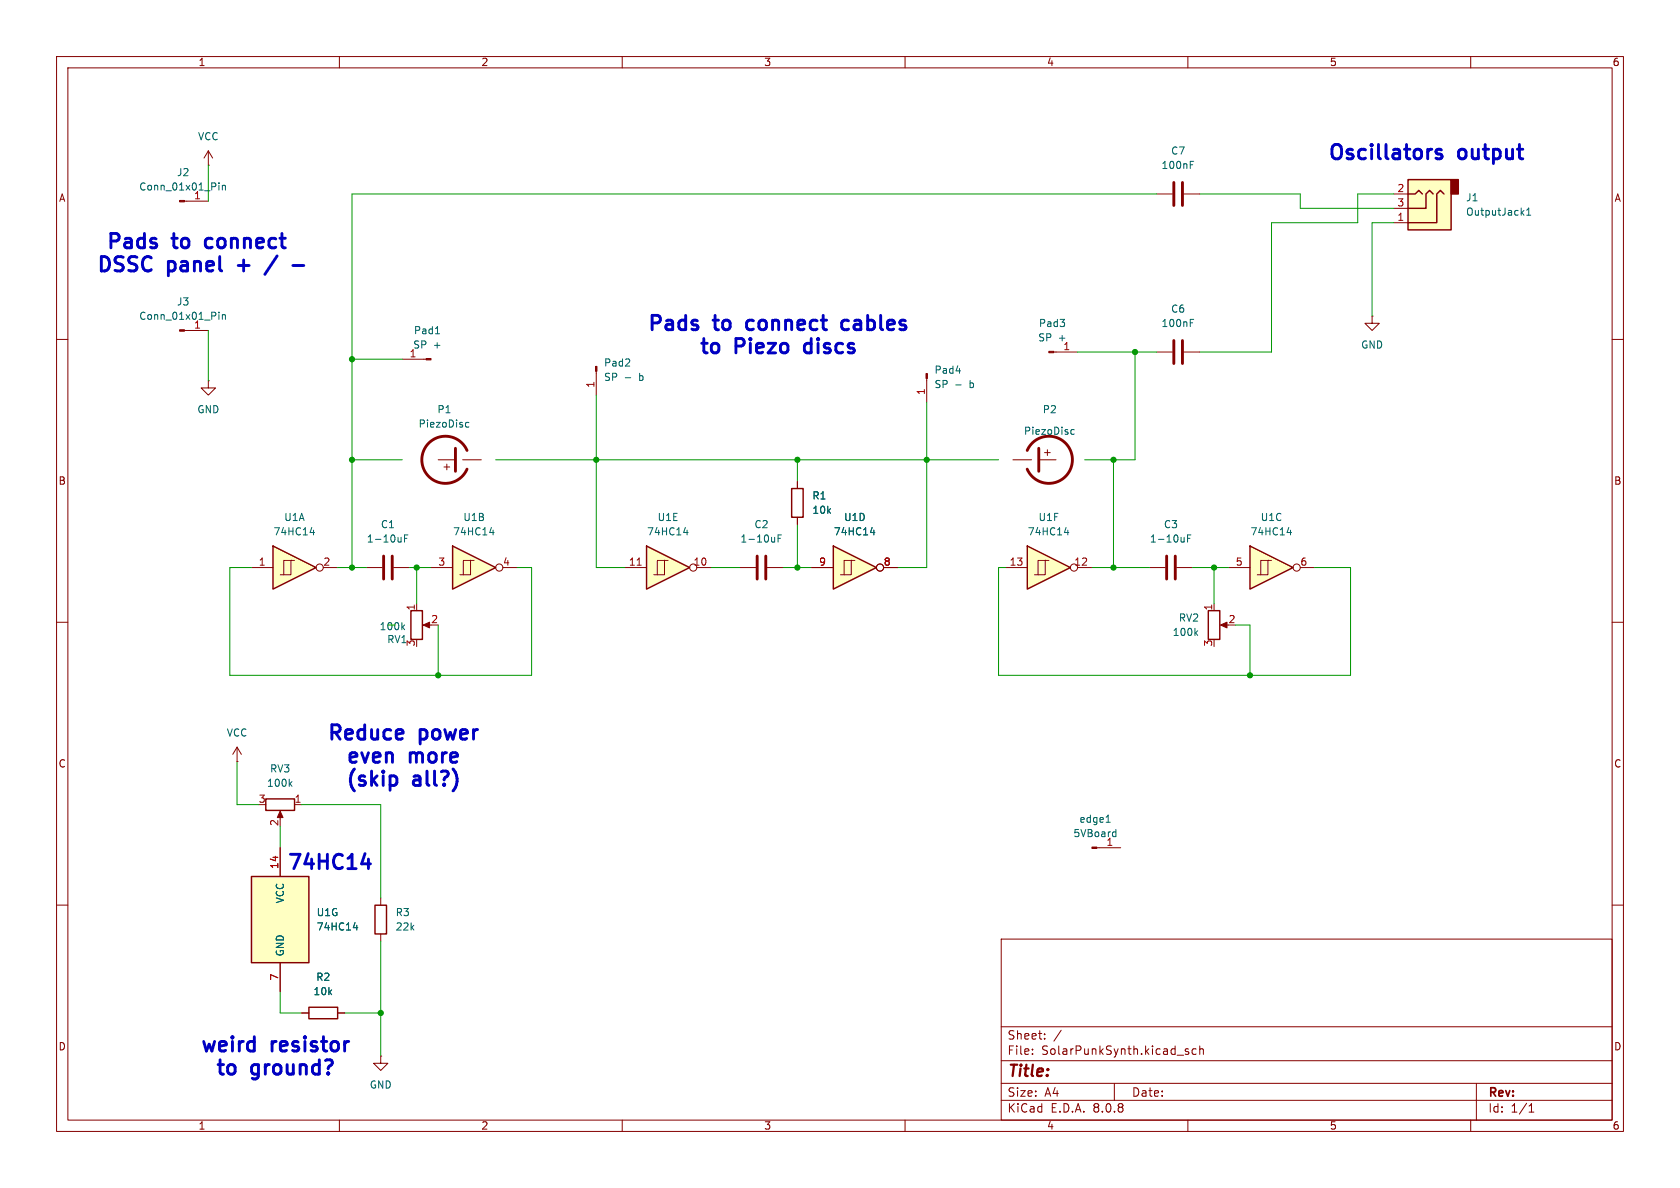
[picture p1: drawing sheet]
<svg xmlns="http://www.w3.org/2000/svg" width="297mm" height="210mm" viewBox="0 0 297 210" stroke-linecap="round" stroke-linejoin="round" font-family="sans-serif">
<g fill="none" stroke="#840000" stroke-width=".18">
<path d="M10 10h277v190h-277zM12 12h273v186h-273zM60 10v2M110 10v2M160 10v2M210 10v2M260 10v2M32.6 35.6h4.2M36.8 29.2h.1M36.8 26.7l-.7 1.2M36.8 26.7v2.5M36.8 26.7l.8 1.2"/>
<path d="M32.6 58.4h4.2M10 60h2M285 60h2M10 110h2M73.7 106.7v1.3M75.2 110.5h1M285 110h2M10 160h2M177 166h108v32h-108zM285 160h2M60 198v2M110 198v2"/>
<path d="M160 198v2M177 194.5h108M177 191.5h108M177 187.5h108M177 181.5h108M182.5 186.3v.1M182.5 185.5v.1M184.7 183.6v.1M184.7 182.8v.1M187.6 182.1l-1.3 2M197 191.5v3M209.5 185.7l.7 .4-.2 .3-.5-.1"/>
<path d="M210 198v2M210.1 185.5l-.4-.1-.2 .2M211.5 185.5l-.5-.1-.3 .3v.4l.2 .2h.6M212.1 185.5l.2-.1 .4 .1v.9M212.1 184.9v1.5M260 198v2M261 191.5v6.5M270.3 196.6h.9M270.3 195.5l.4-.4v1.5"/>
</g>
<g fill="#840000" stroke="#840000" stroke-width=".18">
<path d="M74.8 110.5l1.1-.5v1z"/>
<path d="M31.7 35.4h.9v.3h-.9z"/>
<path d="M31.7 58.3h.9v.2h-.9z"/>
</g>
<path d="M72.6 108h2.1v5h-2.1z" fill="none" stroke="#840000" stroke-width=".25"/>
<path d="M38.7 32.3v.2M38.7 32.8v.8M39.3 32.8v.8M39.3 32.9l.2-.1h.3l.1 .8M38.7 55.2v.1M38.7 55.6v.9M39.3 55.6v.9M39.3 55.7l.2-.1 .3 .1 .1 .8M71.2 110.8l.3 .5M71.5 110.5l-.5 .5" fill="none" stroke="#006464" stroke-width=".18"/>
<path d="M114.3 96.5l7.6 3.8-7.6 3.8z" fill="#ffffc2"/>
<path d="M114.3 96.5l7.6 3.8-7.6 3.8zM140 86.4h2v5h-2z" fill="none" stroke="#840000" stroke-width=".25"/>
<g fill="none" stroke="#840000" stroke-width=".18">
<path d="M117.5 99.1h-1.3v2.5M118.1 99.1h-.6v2.5h-1.9M141 85.1v1.3M141 91.4v1.3M110.5 100.3h3.8M123.2 100.3h2.5M130.8 100.3h2.8M135.6 100.3h2.8"/>
<circle cx="122.6" cy="100.3" r=".63"/>
</g>
<path d="M112.6 99.9h.8" fill="none" stroke="#a90000" stroke-width=".18"/>
<path d="M120.9 94.1h.7M121.5 93.7v.9M137.6 95.2h.4M138.2 94.6h-.6v1.2" fill="none" stroke="#006464" stroke-width=".18"/>
<path d="M133.9 98.3v4.1M135.4 98.3v4.1" fill="none" stroke="#840000" stroke-width=".51"/>
<path d="M221 96.5l7.6 3.8-7.6 3.8z" fill="#ffffc2"/>
<path d="M221 96.5l7.6 3.8-7.6 3.8z" fill="none" stroke="#840000" stroke-width=".25"/>
<g fill="none" stroke="#840000" stroke-width=".18">
<path d="M224.2 99.1h-1.3v2.5M224.8 99.1h-.6v2.5h-2M217.2 100.3h3.8M229.9 100.3h2.5"/>
<circle cx="229.2" cy="100.3" r=".63"/>
</g>
<path d="M227.5 94.1h.8M228.1 93.7v.9" fill="none" stroke="#006464" stroke-width=".18"/>
<path d="M248.9 31.8h7.6v8.8h-7.6z" fill="#ffffc2"/>
<path d="M256.5 31.8h1.3v2.5h-1.3z" fill="#840000" stroke="#840000" stroke-width=".25"/>
<path d="M248.9 31.8h7.6v8.8h-7.6zM248.9 34.3h1.3l.6-.6 .7 .6M253.4 34.3l-.7-.6-.6 .6v2.5h-3.2M255.3 34.3l-.7-.6-.6 .6v5.1h-5.1M47 141.2h5.1v2.1h-5.1zM66.3 160h2v5.1h-2z" fill="none" stroke="#840000" stroke-width=".25"/>
<g fill="none" stroke="#840000" stroke-width=".18">
<path d="M204.5 34.3h2.8M209.3 34.3h2.8M246.4 39.4h2.5M246.4 34.3h2.5M246.4 36.8h2.5M242.6 55.9v1.3h1.2l-1.2 1.2-1.3-1.2h1.3M242.6 55.9h.1M204.5 62.2h2.8M209.3 62.2h2.8M41.9 134.6h.1M41.9 132.1l-.8 1.3M41.9 132.1v2.5"/>
<path d="M41.9 132.1l.8 1.3M49.5 143.8v1M52.1 142.2h1.2M67.3 158.8v1.2M67.3 165.1v1.3"/>
</g>
<path d="M210.4 29.1h.5M210.4 28.5h.6M269 37.6l.4 .4M269.4 37.2l-.5 .5M269.9 38h.7M269.9 37.1l.4-.3v1.2M210.4 57.1h.5M210.4 56.5h.6M51.3 138.5l.3 .5M51.6 138.2l-.5 .4" fill="none" stroke="#006464" stroke-width=".18"/>
<path d="M207.5 32.3v4M209 32.3v4M207.5 60.2v4.1M209 60.2v4.1" fill="none" stroke="#840000" stroke-width=".51"/>
<path d="M49.5 143.4l.5 1.1h-1z" fill="#840000" stroke="#840000" stroke-width=".18"/>
<path d="M44.4 154.9h10.2v15.3h-10.2z" fill="#ffffc2"/>
<path d="M44.4 154.9h10.2v15.3h-10.2zM54.6 178.1h5.1v2h-5.1z" fill="none" stroke="#840000" stroke-width=".25"/>
<path d="M49.5 149.9v5M49.5 170.2v5.1M53.3 179.1h1.3M59.7 179.1h1.3M67.3 186.7v1.3h1.3l-1.3 1.2-1.3-1.2h1.3M67.3 186.7h.1" fill="none" stroke="#840000" stroke-width=".18"/>
<path d="M62.5 164h.7M63.1 163.6v.8" fill="none" stroke="#006464" stroke-width=".18"/>
<path d="M147.3 96.5l7.6 3.8-7.6 3.8z" fill="#ffffc2"/>
<path d="M147.3 96.5l7.6 3.8-7.6 3.8z" fill="none" stroke="#840000" stroke-width=".25"/>
<g fill="none" stroke="#840000" stroke-width=".18">
<path d="M185.2 79.5v1M150.5 99.1h-1.3v2.5M151.1 99.1h-.6v2.5h-1.9M179.1 81.3h3.3M183.9 81.3h2.8M184.7 80h1M143.5 100.3h3.8M156.2 100.3h2.5M203.2 100.3h2.8M208 100.3h2.8"/>
<circle cx="155.6" cy="100.3" r=".63"/>
</g>
<path d="M189.4 76.7l.2 .1 .3-.1M189.9 76l-.3-.1-.2 .2M153.9 94.1h.8M154.5 93.7v.9M209.9 95.2h.5M210.5 94.6h-.6v1.2" fill="none" stroke="#006464" stroke-width=".18"/>
<path d="M181.6 79.6a4.2 4.2 0 0 1 6.4-1.6 4.2 4.2 0 0 1 0 6.6 4.2 4.2 0 0 1-6.4-1.7M183.6 79.2v4.1M206.2 98.3v4.1M207.8 98.3v4.1" fill="none" stroke="#840000" stroke-width=".51"/>
<path d="M181.6 96.5l7.6 3.8-7.6 3.8z" fill="#ffffc2"/>
<path d="M181.6 96.5l7.6 3.8-7.6 3.8zM213.6 108h2v5h-2z" fill="none" stroke="#840000" stroke-width=".25"/>
<g fill="none" stroke="#840000" stroke-width=".18">
<path d="M163.8 66.9v4.2M184.8 99.1h-1.3v2.5M185.4 99.1h-.6v2.5h-1.9M177.8 100.3h3.8M190.5 100.3h2.5M214.6 106.7v1.3M216.2 110.5h1M193.9 149.9h4.2"/>
<circle cx="189.9" cy="100.3" r=".63"/>
</g>
<path d="M169 68h.9M169 65.6h.8M188.2 94.1h.8M188.8 93.7v.9M211.4 111.9l.3 .4M211.7 111.5l-.4 .5M195.5 145.4h.8M196.9 147.1h.4M197.3 146.6v1.3M197.3 147.8l-.4 .1" fill="none" stroke="#006464" stroke-width=".18"/>
<g fill="#840000" stroke="#840000" stroke-width=".18">
<path d="M163.7 66h.3v.9h-.3z"/>
<path d="M193 149.7h.9v.3h-.9z"/>
<path d="M215.8 110.5l1.1-.5v1z"/>
</g>
<path d="M48.3 96.5l7.6 3.8-7.6 3.8z" fill="#ffffc2"/>
<path d="M48.3 96.5l7.6 3.8-7.6 3.8z" fill="none" stroke="#840000" stroke-width=".25"/>
<g fill="none" stroke="#840000" stroke-width=".18">
<path d="M51.4 99.1h-1.2v2.5M52.1 99.1h-.7v2.5h-1.9M77.5 81.3h2.8M78.5 82.6h1M79 82v1.1M81.8 81.3h3.3M44.4 100.3h3.9M57.1 100.3h2.6M64.8 100.3h2.8M69.6 100.3h2.8"/>
<circle cx="56.5" cy="100.3" r=".63"/>
</g>
<path d="M82.3 75.4l.2 .1 .4-.1M82.9 74.7h-.4l-.2 .1M54.8 94.1h.8M55.4 93.7v.9M71.5 95.2h.4M72.1 94.6h-.6v1.2" fill="none" stroke="#006464" stroke-width=".18"/>
<path d="M80.5 79.2v4.1M82.6 79.6a4.2 4.2 0 0 0-6.4-1.6 4.2 4.2 0 0 0 0 6.6 4.2 4.2 0 0 0 6.4-1.7M67.8 98.3v4.1M69.3 98.3v4.1" fill="none" stroke="#840000" stroke-width=".51"/>
<path d="M80 96.5l7.6 3.8-7.6 3.8z" fill="#ffffc2"/>
<path d="M80 96.5l7.6 3.8-7.6 3.8z" fill="none" stroke="#840000" stroke-width=".25"/>
<g fill="none" stroke="#840000" stroke-width=".18">
<path d="M36.8 67.3v1.3h1.3l-1.3 1.3-1.2-1.3h1.2M36.8 67.3h.1M71.1 63.5h4.2M105.4 65.6v4.3M186.3 62.2h4.2M83.2 99.1h-1.3v2.5M83.8 99.1h-.6v2.5h-1.9M141 85.1v1.3M141 91.4v1.3M76.2 100.3h3.8M88.9 100.3h2.5M143.5 100.3h3.8"/>
<path d="M156.2 100.3h2.5M49.5 149.9v5M49.5 170.2v5.1M53.3 179.1h1.3M59.7 179.1h1.3"/>
<circle cx="88.3" cy="100.3" r=".63"/>
<circle cx="155.6" cy="100.3" r=".63"/>
</g>
<path d="M77 59h.7M110.5 66.8h1M86.6 94.1h.8M87.2 93.7v.9M153.9 94.1h.8M154.5 93.7v.9M62.5 164h.7M63.1 163.6v.8" fill="none" stroke="#006464" stroke-width=".18"/>
<g fill="#840000" stroke="#840000" stroke-width=".18">
<path d="M75.3 63.4h.9v.2h-.9z"/>
<path d="M105.3 64.8h.2v.8h-.2z"/>
<path d="M185.4 62.1h.9v.3h-.9z"/>
</g>
<path d="M253.9 26.9l.1 .2 .6 .1 .3 .4-.1 .4-.2 .1-.7-.1M254.8 26.5l-.6-.1-.3 .3M49 45.2l-2.2 3.3M51.8 46.9h1.9M149.8 56.6l-.8 .1-.2 .4v.7l.1 .2 .4 .3h.5M63.9 152.7h1.6M65.1 151.9v1.7" fill="none" stroke="#0000c2" stroke-width=".51"/>
<g fill="none" stroke="#009600" stroke-width=".18">
<path d="M36.8 29.2v6.4M204.5 34.3h-142.3v66M212.1 34.3h17.8v2.5h16.5M246.4 34.3h-6.4v5.1h-15.2v22.8h-12.7M246.4 39.4h-3.8v16.5M36.8 58.4v8.9M62.2 63.5h8.9M105.4 69.9v30.4h5.1M163.8 71.1v29.2h-5.1M190.5 62.2h14M200.7 62.2v19.1h-8.9M62.2 81.3h8.9"/>
<path d="M87.6 81.3h88.9M141 81.3v3.8M141 92.7v7.6M196.8 81.3v19M44.4 100.3h-3.8v19.1h53.4v-19.1h-2.6M59.7 100.3h5.1M72.4 100.3h3.8M73.7 100.3v6.4M77.5 110.5v8.9M125.7 100.3h5.1M138.4 100.3h5.1M177.8 100.3h-1.3v19.1h62.3v-19.1h-6.4"/>
<path d="M193 100.3h10.2M210.8 100.3h6.4M214.6 100.3v6.4M218.4 110.5h2.6v8.9M41.9 134.6v7.6h3.8M49.5 146.1v3.8M53.3 142.2h14v16.6M49.5 175.3v3.8h3.8M61 179.1h6.3M67.3 166.4v20.3"/>
</g>
<g fill="#009600" stroke="#009600" stroke-width=".18">
<circle cx="105.4" cy="81.3" r=".46"/>
<circle cx="62.2" cy="63.5" r=".46"/>
<circle cx="62.2" cy="81.3" r=".46"/>
<circle cx="73.7" cy="100.3" r=".46"/>
<circle cx="77.5" cy="119.4" r=".46"/>
<circle cx="67.3" cy="179.1" r=".46"/>
<circle cx="62.2" cy="100.3" r=".46"/>
<circle cx="163.8" cy="81.3" r=".46"/>
<circle cx="196.8" cy="100.3" r=".46"/>
<circle cx="196.8" cy="81.3" r=".46"/>
<circle cx="200.7" cy="62.2" r=".46"/>
<circle cx="141" cy="100.3" r=".46"/>
<circle cx="141" cy="81.3" r=".46"/>
<circle cx="214.6" cy="100.3" r=".46"/>
<circle cx="221" cy="119.4" r=".46"/>
</g>
<g font-size="3.5" fill="#0000c2">
<text x="234.5" y="29">Oscillators</text>
<text x="257.9" y="29">output</text>
<text x="18.5" y="44.7">Pads</text>
<text x="30.6" y="44.7">to</text>
<text x="37.3" y="44.7">connect</text>
<text x="16.8" y="48.8">DSSC</text>
<text x="29.7" y="48.8">panel</text>
<text x="43" y="48.8">+</text>
<text x="114.2" y="59.2">Pads</text>
<text x="126.3" y="59.2">to</text>
<text x="133" y="59.2">connect</text>
<text x="150.9" y="59.2">cables</text>
<text x="123.3" y="63.3">to</text>
<text x="130" y="63.3">Piezo</text>
<text x="143.2" y="63.3">discs</text>
<text x="57.6" y="131.6">Reduce</text>
<text x="74.2" y="131.6">power</text>
<text x="60.9" y="135.6">even</text>
<text x="72.4" y="135.6">more</text>
<text x="60.8" y="139.7">(skip</text>
<text x="73.1" y="139.7">all?)</text>
<text x="50.5" y="154.4">74HC14</text>
<text x="35.1" y="186.7">weird</text>
<text x="37.8" y="190.8">to</text>
<text x="44.5" y="190.8">ground?</text>
<text x="48" y="186.7">resistor</text>
</g>
<text font-size="2.8" fill="#840000" x="178" y="190.9">Title:</text>
<g font-size="2.1" fill="#840000">
<text x="178" y="184">Sheet:</text>
<text x="178" y="186.7">File:</text>
<text x="184.1" y="186.7">SolarPunkSynth.kicad_sch</text>
<text x="178" y="196.9">KiCad</text>
<text x="178" y="194.1">Size:</text>
<text x="184.7" y="194.1">A4</text>
<text x="185.7" y="196.9">E.D.A.</text>
<text x="193.3" y="196.9">8.0.8</text>
<text x="200" y="194.1">Date:</text>
<text x="263" y="194.3">Rev:</text>
<text x="263" y="196.9">Id:</text>
<text x="267.1" y="196.9">1/1</text>
</g>
<g font-size="1.8" fill="#840000">
<text x="35" y="11.9">1</text>
<text x="85" y="11.9">2</text>
<text x="135" y="11.9">3</text>
<text x="185" y="11.9">4</text>
<text x="235" y="11.9">5</text>
<text x="285" y="11.9">6</text>
<text x="10.3" y="35.9">A</text>
<text x="285.3" y="35.9">A</text>
<text x="10.3" y="85.9">B</text>
<text x="285.3" y="85.9">B</text>
<text x="10.3" y="135.9">C</text>
<text x="285.3" y="135.9">C</text>
<text x="10.3" y="185.9">D</text>
<text x="285.3" y="185.9">D</text>
<text x="35" y="199.9">1</text>
<text x="85" y="199.9">2</text>
<text x="135" y="199.9">3</text>
<text x="185" y="199.9">4</text>
<text x="235" y="199.9">5</text>
<text x="285" y="199.9">6</text>
</g>
<g font-size="1.8" fill="#006464">
<text x="34.9" y="25">VCC</text>
<text x="206.9" y="27.5">C7</text>
<text x="24.5" y="33.9">Conn_01x01_Pin</text>
<text x="31.2" y="31.3">J2</text>
<text x="34.2" y="35.3">1</text>
<text x="205.2" y="30.1">100nF</text>
<text x="259.1" y="35.8">J1</text>
<text x="259.1" y="38.3">OutputJack1</text>
<text x="24.5" y="56.7">Conn_01x01_Pin</text>
<text x="31.2" y="54.2">J3</text>
<text x="34.2" y="58.2">1</text>
<text x="73.1" y="59.3">Pad1</text>
<text x="183.6" y="58">Pad3</text>
<text x="205.2" y="58">100nF</text>
<text x="206.9" y="55.5">C6</text>
<text x="72.3" y="63.2">1</text>
<text x="73" y="61.8">SP</text>
<text x="76.6" y="61.8">+</text>
<text x="106.7" y="65">Pad2</text>
<text x="183.4" y="60.6">SP</text>
<text x="187.1" y="60.6">+</text>
<text x="240.5" y="61.8">GND</text>
<text x="106.7" y="67.5">SP</text>
<text x="113.1" y="67.5">b</text>
<text x="165.1" y="66.3">Pad4</text>
<text x="165.1" y="68.8">SP</text>
<text x="171.5" y="68.8">b</text>
<text x="34.8" y="73.3">GND</text>
<text x="73.9" y="75.8">PiezoDisc</text>
<text x="77.2" y="73.3">P1</text>
<text x="180.9" y="77.1">PiezoDisc</text>
<text x="184.2" y="73.3">P2</text>
<text x="143.5" y="88.5">R1</text>
<text x="48.2" y="94.8">74HC14</text>
<text x="50.2" y="92.3">U1A</text>
<text x="67.2" y="93.6">C1</text>
<text x="80" y="94.8">74HC14</text>
<text x="81.8" y="92.3">U1B</text>
<text x="114.3" y="94.8">74HC14</text>
<text x="116.2" y="92.3">U1E</text>
<text x="133.3" y="93.6">C2</text>
<text x="143.5" y="91">10k</text>
<text x="147.3" y="94.8">74HC14</text>
<text x="149.1" y="92.3">U1D</text>
<text x="181.6" y="94.8">74HC14</text>
<text x="183.5" y="92.3">U1F</text>
<text x="205.7" y="93.6">C3</text>
<text x="221" y="94.8">74HC14</text>
<text x="222.8" y="92.3">U1C</text>
<text x="64.8" y="96.1">1-10uF</text>
<text x="130.8" y="96.1">1-10uF</text>
<text x="203.2" y="96.1">1-10uF</text>
<text x="68.4" y="113.9">RV1</text>
<text x="207.2" y="112.6">100k</text>
<text x="208.3" y="110.1">RV2</text>
<text x="40" y="130.4">VCC</text>
<text x="47.6" y="136.8">RV3</text>
<text x="47.1" y="139.3">100k</text>
<text x="189.7" y="148.2">5VBoard</text>
<text x="190.7" y="145.6">edge1</text>
<text x="195.5" y="149.6">1</text>
<text x="50.4" y="159.8" transform="rotate(-90 50.4 159.8)">VCC</text>
<text x="55.9" y="164.7">74HC14</text>
<text x="55.9" y="162.2">U1G</text>
<text x="69.9" y="162.2">R3</text>
<text x="69.9" y="164.7">22k</text>
<text x="50.4" y="169.2" transform="rotate(-90 50.4 169.2)">GND</text>
<text x="55.8" y="173.6">R2</text>
<text x="55.3" y="176.1">10k</text>
<text x="65.3" y="192.6">GND</text>
</g>
<g font-size="1.8" fill="#a90000">
<text x="246.9" y="34">2</text>
<text x="246.9" y="39.1">1</text>
<text x="246.9" y="36.6">3</text>
<text x="187.9" y="62">1</text>
<text x="105.2" y="68.7" transform="rotate(-90 105.2 68.7)">1</text>
<text x="163.6" y="69.9" transform="rotate(-90 163.6 69.9)">1</text>
<text x="45.6" y="100.1">1</text>
<text x="57.1" y="100.1">2</text>
<text x="77.4" y="100.1">3</text>
<text x="88.8" y="100.1">4</text>
<text x="111.1" y="100.1">11</text>
<text x="122.5" y="100.1">10</text>
<text x="144.7" y="100.1">9</text>
<text x="156.1" y="100.1">8</text>
<text x="178.4" y="100.1">13</text>
<text x="189.8" y="100.1">12</text>
<text x="218.4" y="100.1">5</text>
<text x="229.8" y="100.1">6</text>
<text x="73.4" y="108" transform="rotate(-90 73.4 108)">1</text>
<text x="76.1" y="110.2">2</text>
<text x="214.4" y="108" transform="rotate(-90 214.4 108)">1</text>
<text x="217.1" y="110.2">2</text>
<text x="73.4" y="114.4" transform="rotate(-90 73.4 114.4)">3</text>
<text x="214.4" y="114.4" transform="rotate(-90 214.4 114.4)">3</text>
<text x="45.6" y="142">3</text>
<text x="52" y="142">1</text>
<text x="49.3" y="146.1" transform="rotate(-90 49.3 146.1)">2</text>
<text x="49.3" y="153.7" transform="rotate(-90 49.3 153.7)">14</text>
<text x="49.3" y="173.4" transform="rotate(-90 49.3 173.4)">7</text>
</g>
<text font-size="1.8" fill="#009600" x="67" y="111.6">100k</text>
</svg>
